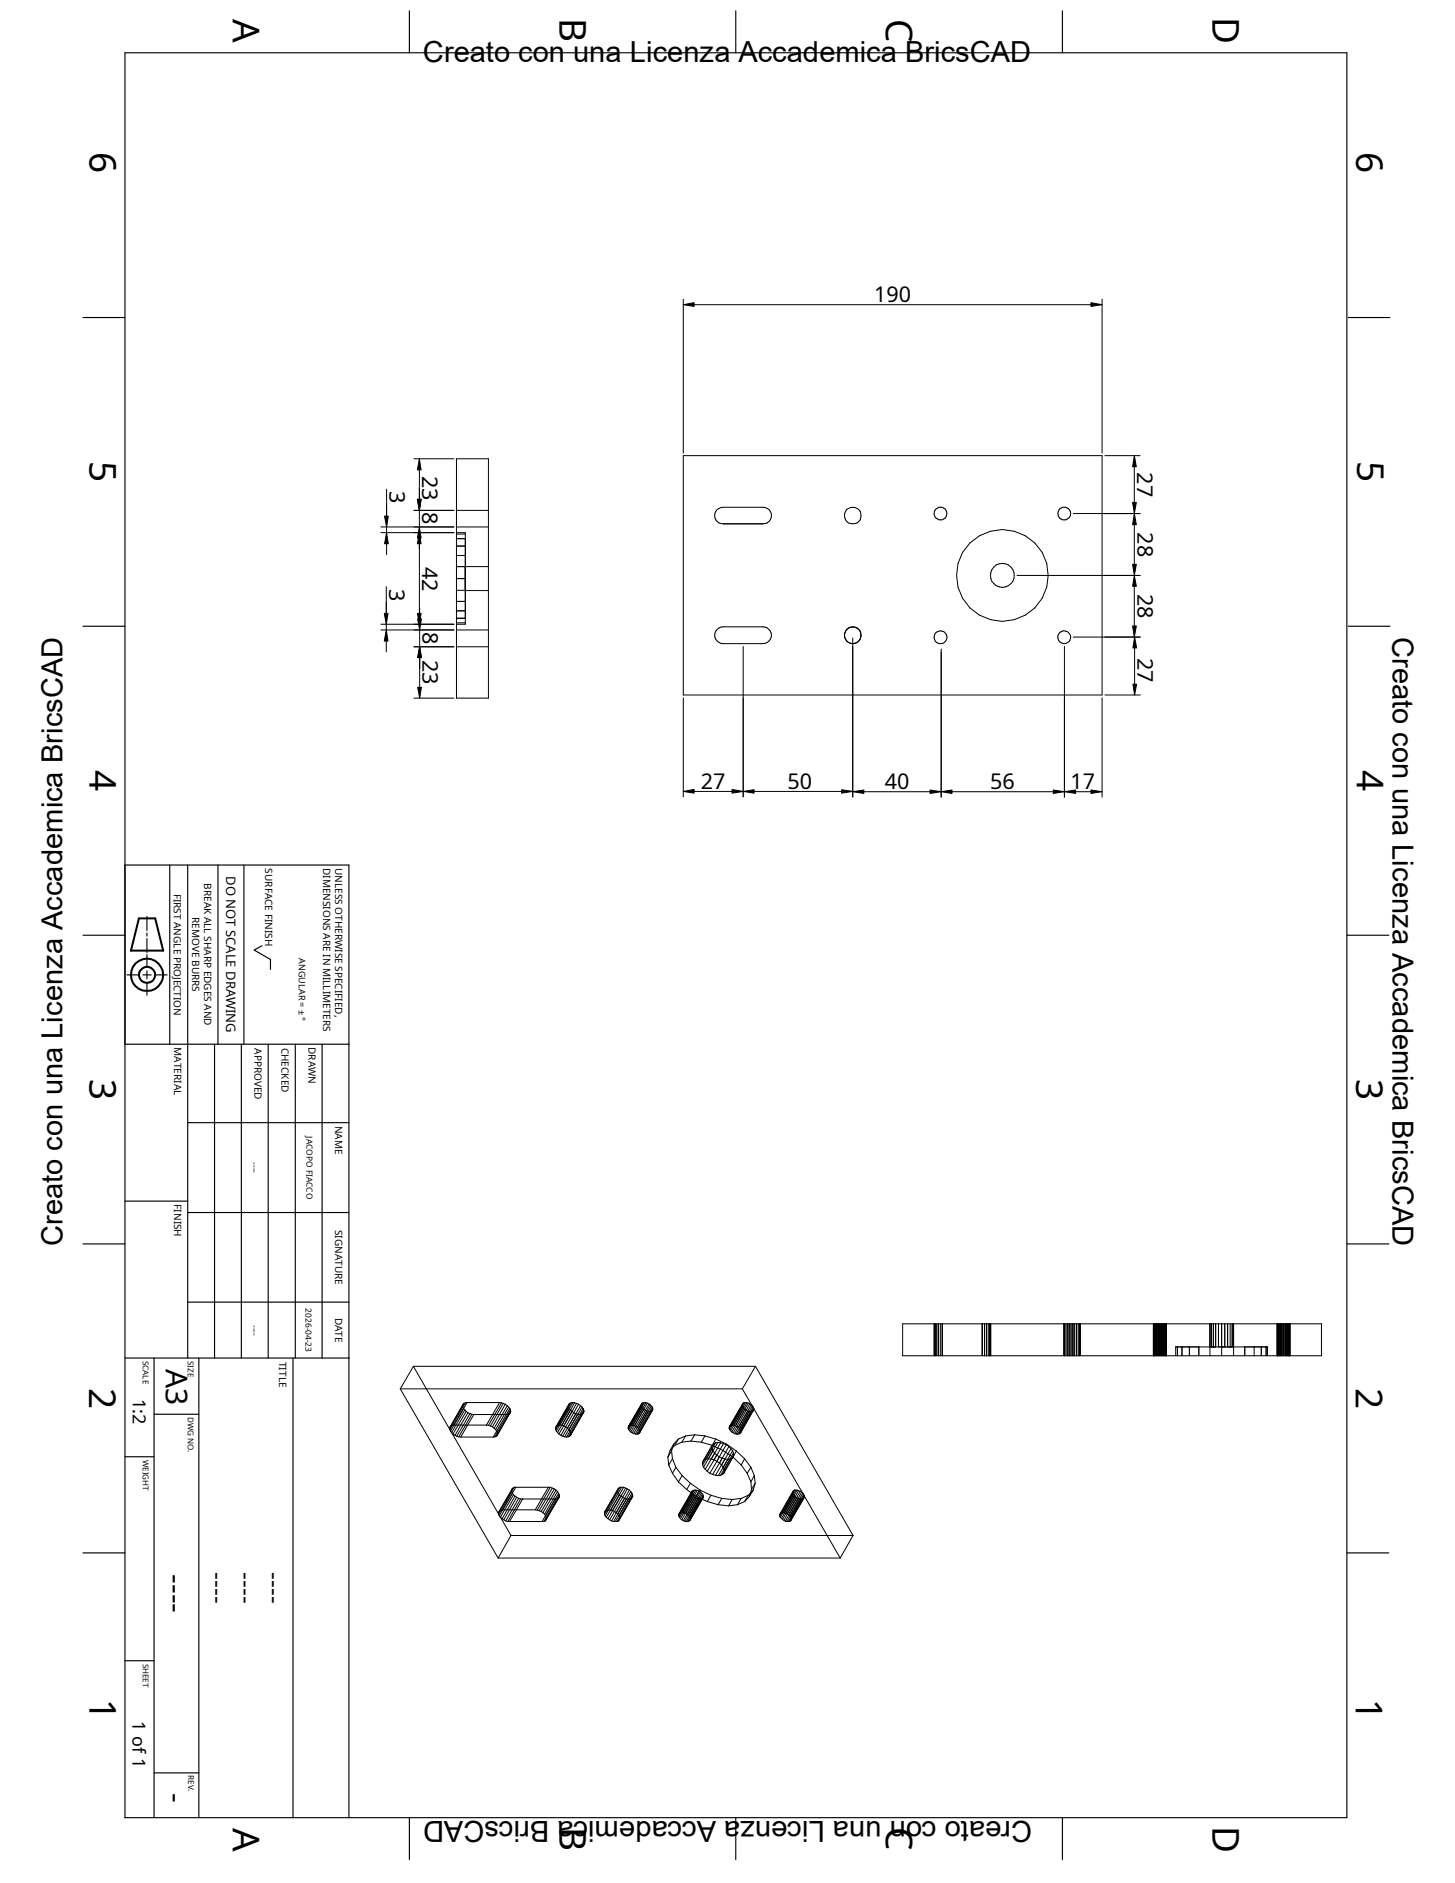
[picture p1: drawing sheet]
<svg xmlns="http://www.w3.org/2000/svg" width="216mm" height="279mm" viewBox="0 0 216 279" stroke-linecap="round" stroke-linejoin="round" font-family="sans-serif">
<g fill="none" stroke="#000" stroke-width=".15">
<path d="M101.4 44.4v22.8M103 45.2h58.9M163.5 44.4v22.8M56.5 78.2h10.9M56.5 79h10.9M57.4 72.6v6.4M61.4 75.7h6M61.4 68.1h6M62.2 69.7v4.4M62.2 75.7v2.5M62.2 79.8v11.2M67.7 78.2h4.8"/>
<path d="M67.7 79h1.3v13.6h-1.3M67.7 79.9h1.3M67.7 79.2h1.3M67.7 75.7h4.8M67.7 68.1h4.8v35.5h-4.8zM101.4 67.6h62.1v35.5h-62.1zM106.4 75.6l.6-.3h.3h5.9a1.23 1.23 0 0 1 1.3 1.2 1.23 1.23 0 0 1-1.3 1.2h-5.9a1.22 1.22 0 0 1-1.2-.7 1.22 1.22 0 0 1 .3-1.4zM159.3 76.2h9.9M164 67.6h5.2M168.3 69.3v5.2M168.3 77.9v5.8M56.5 93.5h10.9"/>
<path d="M56.5 92.6h10.9M57.3 87v6.5M57.3 95.1v1.6M57.4 80.7v1.6M61.4 96h6M62.3 90.2v1.6M62.3 93.5v2.5M62.3 97.6v4.4M67.7 96h4.8M67.7 93.5h4.8M67.7 84.1h4.8M67.7 85.9h1.3"/>
<path d="M67.7 82.4h1.3M67.7 87.6h1.3M67.7 91.7h1.3M67.7 81h1.3M67.7 89.2h1.3M67.7 90.6h1.3M67.7 92.4h1.3M69 87.6h3.5M106.4 93.4l.6-.4h.3h5.9a1.25 1.25 0 0 1 1.3 1.3 1.25 1.25 0 0 1-1.3 1.2h-5.9a1.24 1.24 0 0 1-1.1-.8 1.24 1.24 0 0 1 .2-1.3zM110.3 95.9v22.3M126.5 94.7v23.6M139.7 96.3v22"/>
<path d="M150.9 85.4h18.3M157.9 95.9v22.4M159.3 94.5h9.9M168.3 87v5.9M168.4 96.1v5.4M61.4 103.6h6M101.4 103.5v14.7M103 117.4h5.6M111.9 117.4h13M128.2 117.5h9.8M141.3 117.5h15M159.6 117.5h2.3"/>
<path d="M163.5 103.5v14.8M164 103.1h5.2M133.9 196.4h62.2v4.8h-62.2zM138.6 196.4v4.8M138.8 196.4v4.8M139 196.4v4.8M139.2 196.4v4.8M139.5 196.4v4.8M139.8 196.4v4.8M145.8 196.4v4.8M146.1 196.4v4.8M146.4 196.4v4.8"/>
<path d="M146.6 196.4v4.8M146.9 196.4v4.8M147 196.4v4.8M157.9 196.4v4.8M158 196.4v4.8M158.2 196.4v4.8M158.5 196.4v4.8M158.7 196.4v4.8M159.1 196.4v4.8M159.4 196.4v4.8M159.7 196.4v4.8M160 196.4v4.8"/>
<path d="M160.1 196.4v4.8M160.3 196.4v4.8M171.2 196.4v4.8M171.3 196.4v4.8M171.4 196.4v4.8M171.5 196.4v4.8M171.6 196.4v4.8M171.7 196.4v4.8M171.8 196.4v4.8M171.9 196.4v4.8M172 196.4v4.8M172.1 196.4v4.8"/>
<path d="M172.2 196.4v4.8M172.3 196.4v4.8M172.4 196.4v4.8M172.5 196.4v4.8M172.6 196.4v4.8M172.7 196.4v4.8M172.8 196.4v4.8M172.9 196.4v4.8M173 196.4v4.8M173.1 196.4v4.8M174.7 199.9v1.3M175.4 199.9v1.3"/>
<path d="M176.5 199.9v1.3M177.9 199.9v1.3M179.5 196.4v3.5M179.5 199.9v1.3M179.6 196.4v3.5M179.7 196.4v3.5M180 196.4v3.5M180.4 196.4v3.5M180.8 196.4v3.5M181.3 196.4v4.8M181.7 196.4v3.5M182.2 196.4v3.5"/>
<path d="M182.5 196.4v3.5M182.8 196.4v3.5M183 196.4v3.5M183 196.4v4.8M184.7 199.9v1.3M186.1 199.9v1.3M187.2 199.9v1.3M187.9 199.9v1.3M189.5 196.4v4.8M189.6 196.4v4.8M189.7 196.4v4.8M189.8 196.4v4.8"/>
<path d="M189.9 196.4v4.8M190 196.4v4.8M190.2 196.4v4.8M190.4 196.4v4.8M190.5 196.4v4.8M190.7 196.4v4.8M190.8 196.4v4.8M190.9 196.4v4.8M191 196.4v4.8M191.1 196.4v4.8M191.3 196.4v4.8M191.4 196.4v4.8"/>
<path d="M59.4 206.1l14.5 25.1M59.4 206.1h50.8M61.3 202.7l14.5 25.1M61.3 202.7l-1.9 3.4M61.3 202.7h50.8M66.7 211.9l.1 .2M66.8 212.1v.2M66.8 211.7l-.1 .2M66.8 212.3l.2 .3M66.9 211.6l-.2 .3M66.9 211.6l-.1 .1M67 212.6l.2 .2"/>
<path d="M67.1 211.5l-.3 .6M67.1 211.5l-.2 .1M67.2 212.8l.3 .2M67.4 211.5l-.6 .8M67.4 211.5h4.8M67.4 211.5h-.3M67.5 213l.3 .1M67.8 213.1l.3 .1M68.1 213.2h.3M68.4 213.2h4.8M68.7 208.4l-1.9 3.3M68.7 208.4a.68 .68 0 0 0 .3 .8"/>
<path d="M68.8 208.2l-.1 .2M68.8 208.2l-1.9 3.4M69 209.2l-2 3.4M69 209.2l.2 .2M69 208.2h-.2M69 208.2l-1.9 3.3M69.2 209.4l.2 .2M69.2 209.4l-2 3.4M69.3 208.1l-.3 .1M69.3 208.1l-1.9 3.4M69.3 208.1h4.8M69.4 209.6l-1.9 3.4"/>
<path d="M69.4 209.6l.3 .2M69.7 209.8h.3M69.7 209.8l-1.9 3.3M70 209.8l-1.9 3.4M70 209.8l.3 .1M70.3 209.9l-1.9 3.3M72.2 211.5h.3M72.5 211.5l.3 .1M72.8 211.6l.3 .1M73.1 211.7l.2 .2M73.3 211.9l.2 .2M73.4 213.2h-.2"/>
<path d="M73.5 212.1h.1M73.5 212.1l.2 .2M73.7 213.1l-.3 .1M73.7 212.3l.1 .3M73.7 212.3l-.5 .9M73.8 212.6v.2M73.8 212.6l-.4 .6M73.8 213l-.1 .1M73.8 212.8v.2M73.8 212.8l-.1 .3M74.1 208.1l.3 .1M74.1 208.1l-1.9 3.4"/>
<path d="M74.4 208.2h.3M74.4 208.2l-1.9 3.3M74.7 208.2l-1.9 3.4M74.7 208.2l.3 .2M75 208.4l.3 .2M75 208.4l-1.9 3.3M75.3 208.6l-2 3.3M75.3 208.6l.2 .2M75.5 208.8l.1 .2M75.5 208.8l-2 3.3M75.6 209l-1.9 3.3M75.6 209l.1 .2"/>
<path d="M75.7 209.6l-.6 .3h-4.8M75.7 209.6l-1.9 3.4M75.7 209.2l-1.9 3.4M75.7 209.2l.1 .2M75.8 209.4l-2 3.4M75.8 209.4l-.1 .2M82.4 211.9l.1 .2M82.5 212.1v.2M82.5 211.7l-.1 .2M82.5 212.3l.2 .3M82.6 211.6l-.1 .1M82.6 211.6l-.2 .3"/>
<path d="M82.7 212.6l.2 .2M82.8 211.5l-.2 .1M82.8 211.5l-.3 .6M82.9 212.8l.3 .2M83.1 211.5h-.3M83.1 211.5l-.6 .8M83.1 211.5h.3M83.2 213l.3 .1M83.4 211.5l.3 .1M83.4 211.5l-.7 1.1M83.5 213.1l.3 .1M83.7 211.6l.5 .3"/>
<path d="M83.7 211.6l-.8 1.2M83.8 213.2h.3M84.2 211.9l-.7 1.2M84.2 211.9l.2 .2M84.3 213.2h-.2M84.4 208.6v.2M84.4 208.6l-1.8 3M84.4 208.8l.3 .4M84.4 208.4v.2M84.4 208.4l-1.9 3.3M84.4 208.8l-1.6 2.7M84.4 212.1l-.6 1.1"/>
<path d="M84.4 212.1h.1M84.4 212.1l.2 .2M84.5 213.1l-.2 .1M84.5 208.2l-1.9 3.4M84.5 208.2l-.1 .2M84.6 212.3l.1 .3M84.6 212.3l-.5 .9M84.7 209.2l.7 .6M84.7 209.2l-1.3 2.3M84.7 212.6v.2M84.7 213l-.2 .1M84.7 212.6l-.4 .6"/>
<path d="M84.7 212.8v.2M84.7 212.8l-.2 .3M84.8 208.2h-.3M84.8 208.2l-2 3.3M85 208.1l-1.9 3.4M85 208.1l-.2 .1M85 208.1l.3 .1M85.3 208.2h.3M85.3 208.2l-1.9 3.3M85.4 209.8l-1.2 2.1M85.4 209.8h.3M85.6 208.2l-1.9 3.4"/>
<path d="M85.6 208.2l.3 .2M85.7 209.8l-1.3 2.3M85.9 208.4l.2 .2M85.9 208.4l-2.7 4.6M86.1 208.6l-1.9 3.3M86.1 208.6l.3 .2M86.4 208.8l.1 .2M86.4 208.8l-2 3.3M86.5 209l-1.9 3.3M86.5 209l.1 .2M86.6 209.6a.75 .75 0 0 1-.9 .2M86.6 209.6l-1.9 3.4"/>
<path d="M86.6 209.2l-1.9 3.4M86.6 209.2l.1 .2M86.7 209.4l-2 3.4M86.7 209.4l-.1 .2M93.2 212l.1 .1M93.2 211.8v.2M93.3 211.7l-.1 .1M93.3 212.1l.1 .2M93.3 211.5v.2M93.3 211.5l-.1 .3M93.4 212.3l.2 .2M93.5 211.5l-.3 .5"/>
<path d="M93.6 212.5l.4 .2M93.7 211.5h.2M93.7 211.5h-.4M93.7 211.5l-.4 .6M93.9 211.5l-.5 .8M93.9 211.5h.2M94 212.7l.3 .1M94.1 211.5l.5 .3M94.1 211.5l-.5 1M94.3 212.8h.2M94.6 211.8l.1 .2M94.6 211.8l-.6 .9"/>
<path d="M94.7 212.8h-.2M94.7 212h.1M94.7 212l.2 .1M94.7 212l-.4 .8M94.8 212.7l-.1 .1M94.9 212.1l.1 .4M94.9 212.1l-.4 .7M94.9 212.6l-.1 .1M95 212.5l-.1 .1M95 212.5l-.2 .2M95.2 208.6v.2M95.2 208.4v.2"/>
<path d="M95.2 208.4l-1.9 3.1M95.2 208.6l-1.7 2.9M95.2 208.8h.1M95.2 208.8l.3 .3M95.3 208.2l-.1 .2M95.3 208.2l-2 3.5M95.5 208.2l-2 3.3M95.5 209.1l-1.4 2.4M95.5 209.1l.5 .3M95.6 208.1l-1.9 3.4M95.6 208.1l-.3 .1M95.6 208.1l.5 .1"/>
<path d="M95.8 208.2l-1.9 3.3M96 209.4l-1.4 2.4M96.1 208.2l.2 .1M96.1 208.2l-2 3.3M96.3 208.3l.2 .1M96.3 208.3l-2.5 4.3M96.5 208.4l.1 .2M96.5 208.4l-1.9 3.4M96.6 208.6l.2 .2M96.6 208.6l-1.9 3.4M96.8 208.8l-1.9 3.3M96.8 208.8l.1 .2"/>
<path d="M96.8 209.3l-.1 .1-.3 .1-.4-.1M96.8 209.3l-1.9 3.3M96.9 209l-2.2 3.8M96.9 209v.1M96.9 209.1l-.1 .2M96.9 209.1l-1.9 3.4M99.1 216.2l.1 1.2M99.2 217.4l.6 1.2M99.4 215.2l-.3 1M99.7 215.3l.1 1.2M99.7 215.3l-.6 .9M99.8 216.5l-.6 .9"/>
<path d="M99.8 218.6l.9 1.3M99.8 216.5l.5 1.2M99.9 214.3l-.5 .9M99.9 214.3l-.2 1M100.1 214.5l-.7 .7M100.3 217.7l.9 1.2M100.3 217.7l-.5 .9M100.7 213.5l-.8 .8M100.7 213.5l-.6 1M100.7 219.9l1.2 1.1M101.2 214l-1.1 .5M101.2 218.9l-.5 1"/>
<path d="M101.2 218.9l1.2 1.2M101.7 213.1l-1 .4M101.7 213.1l-.5 .9M102.5 213.8l-1.3 .2M102.5 213.8l1.6 .2M103.1 212.9l-1.4 .2M103.1 212.9l1.5 .2M103.1 212.9l-.6 .9M104.1 214l1.6 .5M104.2 217.1l.1 .3M104.3 217.4l.1 .3M104.3 216.8l-.1 .3"/>
<path d="M104.4 217.7l.2 .3M104.5 216.6l-.2 .2M104.5 216.6l-.3 .5M104.6 213.1l-.5 .9M104.6 213.1l1.6 .4M104.6 218l.3 .3M104.8 216.5l-.3 .1M104.8 216.5l-.5 .9M104.9 218.3l.4 .3M105.1 216.5h.4M105.1 216.5h-.3M105.3 218.6l.4 .2"/>
<path d="M105.5 216.5l-.9 1.5M105.5 216.5l.5 .1M105.7 215l.1 .3M105.7 215l-.9 1.5M105.7 214.4v.6M105.7 214.4l-1.4 2.4M105.7 214.5l1.6 .7M105.7 218.8l.5 .1M105.8 215.3l.2 .3M105.8 215.3l-1.4 2.4M105.9 214.2l-.2 .2M105.9 214.2l-1.4 2.4"/>
<path d="M106 216.6l-1.1 1.7M106 216.6l.4 .2M106 215.6l-.5 .9M106 215.6l.3 .3M106.2 214.1l-.3 .1M106.2 214.1l-1.4 2.4M106.2 218.9h.4M106.2 213.5l1.6 .8M106.2 213.5l-.5 1M106.3 215.9l-.3 .7M106.3 215.9l.4 .3M106.4 216.8l-1.1 1.8"/>
<path d="M106.4 216.8l.4 .3M106.5 214l-.3 .1M106.5 214l.4 .1M106.5 214l-1.4 2.5M106.7 216.2l-.3 .6M106.7 216.2l.4 .2M106.8 217.1l.3 .3M106.8 217.1l-1.1 1.7M106.9 214.1l.5 .1M106.9 214.1l-1.4 2.4M106.9 218.9h-.3M107.1 217.4l.2 .3"/>
<path d="M107.1 217.4l-.9 1.5M107.1 216.4l.5 .1M107.1 216.4l-.3 .7M107.2 218.8l-.3 .1M107.3 215.2l-.9 1.6M107.3 215.2l1.5 1 1.2 1.2M107.3 217.7l.1 .3M107.3 217.7l-.7 1.2M107.4 214.2l.8 .4M107.4 214.2l-1.4 2.4M107.4 218.6l-.2 .2M107.4 218l.1 .3"/>
<path d="M107.4 218l-.5 .9M107.5 218.3l-.1 .3M107.5 218.3l-.3 .5M107.6 216.5h.4M107.6 216.5l-.5 .9M107.8 214.3l-.5 .9M107.8 214.3l1.5 1M108 216.5l-.7 1.2M108.2 214.6l.3 .4M108.2 214.6l-1.4 2.5M108.2 212l.1 .1M108.2 211.8v.2"/>
<path d="M108.2 211.7v.1M108.3 212.1l.1 .2M108.3 216.5h-.3M108.3 216.5l-.9 1.5M108.3 211.5l-.1 .2M108.3 211.5l-.1 .3M108.4 212.3l.2 .2M108.5 215l.2 .3M108.5 215l-1.4 2.4M108.5 211.5l-.3 .5M108.6 212.5l.4 .2M108.7 211.5h-.4"/>
<path d="M108.7 211.5h.2M108.7 211.5l-.4 .6M108.7 215.3l.1 .3M108.7 215.3l-1.4 2.4M108.8 215.6l.1 .3M108.8 215.6l-1.4 2.4M108.9 215.9l-.1 .3-.5 .3M108.9 215.9l-1.4 2.4M108.9 211.5h.2M108.9 211.5l-.5 .8M109 212.7l.4 .1M109.1 211.5l.5 .3"/>
<path d="M109.1 211.5l-.5 1M109.3 215.3l-1.9 3.3M109.3 215.3l1.2 1.2M109.6 211.8l.1 .2M109.6 211.8l-.6 .9M109.6 212.8h-.2M109.7 212l.2 .1M109.7 212l-.5 .8M109.8 212.7l-.2 .1M109.9 212.1v.4M109.9 212.1h.1M109.9 212.1l-.5 .7"/>
<path d="M109.9 212.6l-.1 .1M109.9 212.5v.1M109.9 212.5l-.1 .2M110 217.4l.9 1.2M110.2 208.6l-1.7 2.9M110.2 208.6v.2M110.2 206.1l14.5 25.1M110.2 208.3v.3M110.2 208.3l-2 3.4M110.2 208.8l.3 .3M110.2 208.8h.1M110.3 208.2l-2 3.3"/>
<path d="M110.3 208.2l-.1 .1M110.4 208.2h-.1M110.4 208.2l-1.9 3.3M110.5 216.5l-.5 .9M110.5 216.5l.9 1.2M110.5 209.1l.5 .3M110.5 209.1l-1.4 2.4M110.6 208.1l.4 .1M110.6 208.1l-.2 .1M110.6 208.1l-1.9 3.4M110.8 208.2l-1.9 3.3M110.9 218.6l.5 1.3"/>
<path d="M111 209.4l-1.4 2.4M111 208.2l.5 .2M111 208.2l-1.9 3.3M111.3 208.3l-2.5 4.3M111.4 217.7l-.5 .9M111.4 217.7l.5 1.2M111.4 219.9l.1 1.1M111.5 208.4l-1.9 3.4M111.5 208.4l.1 .2M111.6 208.6l.2 .2M111.6 208.6l-1.9 3.4M111.8 208.8v.2"/>
<path d="M111.8 208.8l-1.9 3.3M111.8 209.3l-.1 .1-.3 .1-.4-.1M111.8 209.3l-1.9 3.3M111.8 209.1v.2M111.8 209v.1M111.8 209l-2.2 3.8M111.8 209.1l-1.9 3.4M111.9 218.9l.2 1.2M111.9 218.9l-.5 1M112.1 202.7l14.5 25.1M112.1 202.7l-1.9 3.4M174.5 201.2v-1.3h13.6v1.3"/>
<path d="M73.9 231.2h50.8M74 224.5v.2M74 224.7l.1 .2M74 224.3v.2M74.1 224.9l.2 .2M74.2 224.2l-.2 .3M74.2 224.2l-.2 .1M74.3 225.1l.2 .2M74.4 224.1l-.4 .6M74.4 224.1l-.2 .1M74.5 225.3l.3 .2M74.6 224l-.2 .1"/>
<path d="M74.6 224h4.8M74.6 224l-.5 .9M74.8 225.5l.3 .2M75.1 225.7l.3 .1M75.4 225.8h5.3M75.8 227.8h50.8M75.8 227.8l-1.9 3.4M76 220.9l-2 3.4M76 220.9l-.1 .2 .1 .5M76 221.6h.1M76 221.6l-1.4 2.4M76 221.6l.2 .2"/>
<path d="M76.1 220.8l-.1 .1M76.1 220.8l-1.9 3.4M76.2 221.8l-1.9 3.3M76.2 221.8l.2 .2M76.3 220.7h5.4M76.3 220.7l-.2 .1M76.3 220.7l-1.9 3.4M76.4 222l-1.9 3.3M76.4 222l.3 .2M76.5 220.7l-1.9 3.3M76.7 222.2l.3 .1M76.7 222.2l-1.9 3.3"/>
<path d="M77 222.3l-1.9 3.4M77 222.3l.3 .1M77 222.3h.1M77.3 222.4l-1.9 3.4M77.6 222.4l-2 3.4M79.4 224l.3 .1M79.7 224.1l.3 .1M80 224.2l.3 .1M80.3 224.3l.3 .2M80.6 224.5l.2 .2M80.8 224.7l.1 .2M80.9 225.7l-.2 .1"/>
<path d="M80.9 224.9l-.5 .9M80.9 224.9l.2 .2M81 225.5l-.1 .2M81.1 225.1l-.4 .7M81.1 225.3l-.2 .4M81.1 225.1v.2M81.1 225.3l-.1 .2M81.4 220.7l-2 3.3M81.7 220.7l-2 3.4M81.7 220.7l.6 .2M82 220.8l-2 3.4M82.3 220.9l-2 3.4"/>
<path d="M82.3 220.9l.2 .2M82.4 222.4l-1.5 2.5M82.5 221.1l.2 .2M82.5 221.1l-1.9 3.4M82.7 221.3l-1.9 3.4M82.7 221.3l.2 .3M82.9 221.6l.1 .2M82.9 221.6l-2 3.3M83 222.2l-.4 .2h-5.3M83 221.8v.2M83 222.2l-2 3.3M83 221.8l-1.9 3.3"/>
<path d="M83 222l-1.9 3.3M83 222v.2M89.7 224.5v.2M89.7 224.7l.1 .2M89.7 224.3v.2M89.8 224.9l.2 .2M89.9 224.2l-.2 .1M89.9 224.2l-.2 .3M90 225.1l.2 .2M90.1 224.1l-.2 .1M90.1 224.1l-.4 .6M90.2 225.3l.3 .2"/>
<path d="M90.3 224l-.2 .1M90.3 224l.3 .1M90.3 224l-.5 .9M90.5 225.5l.3 .2M90.6 224.1l.3 .1M90.6 224.1l-.6 1M90.8 225.7l.3 .1M90.9 224.2l.3 .1M91.1 225.8h.5M91.2 224.3l-.7 1.2M91.2 224.3l.2 .2M91.4 224.5l-.6 1.2"/>
<path d="M91.4 224.5l.3 .2M91.7 224.7l.1 .2M91.7 224.7l-.6 1.1M91.7 220.9a.76 .76 0 0 0 .2 .9M91.7 220.9l-2 3.4M91.8 225.7l-.2 .1M91.8 220.8l-.1 .1M91.8 220.8l-1.9 3.4M91.8 224.9l-.5 .9M91.8 224.9l.1 .2M91.9 221.8h.1M91.9 221.8l.2 .2"/>
<path d="M91.9 225.5l-.1 .2M91.9 225.3l-.1 .4M91.9 225.3v.2M91.9 225.1v.2M91.9 225.1l-.3 .7M92 220.7h.5M92 220.7l-.2 .1M92 220.7l-1.9 3.4M92.1 222l.6 .3M92.1 222l-1.9 3.3M92.2 220.7l-1.9 3.3M92.5 220.7l-1.9 3.4"/>
<path d="M92.5 220.7l.3 .1M92.7 222.3l-1.3 2.2M92.8 220.8l.3 .1M92.8 220.8l-1.9 3.4M93.1 220.9l.3 .2M93.1 220.9l-1.9 3.4M93.3 222.4l-1.5 2.5M93.4 221.1l.2 .2M93.4 221.1l-2 3.4M93.6 221.3l-1.9 3.4M93.6 221.3l.2 .3M93.8 221.6l.1 .2"/>
<path d="M93.8 221.6l-2 3.3M93.8 222.2l-.3 .2-.8-.1M93.8 222.2l-1.9 3.3M93.9 221.8l-2 3.3M93.9 221.8v.2M93.9 222l-.1 .2M93.9 222l-2 3.3M100.7 224.8l.1 .2M100.7 224.7v.1M100.8 225v.2M100.8 224.6l-.1 .1M100.8 225.2l.2 .1"/>
<path d="M100.9 224.5l-.1 .1M101 225.3l.2 .2M101.1 224.5h.2M101.1 224.5h-.2M101.2 225.5l.2 .1M101.3 224.5h.3M101.4 225.6l.2 .1M101.6 224.5l.2 .1M101.6 225.7l.2 .1M101.8 224.6l.2 .1M101.8 225.8h.2M101.9 221l1.4 1"/>
<path d="M102 224.7l.3 .3M102.2 225.7l-.2 .1M102.3 225l.1 .2M102.3 225.6l-.1 .1M102.4 225.6h-.1M102.4 225.2v.2M102.4 220.1l1.5 1M102.4 220.1l-.5 .9M102.4 225.4v.2M102.7 221.5v.2M102.7 221.3l-2 3.4M102.7 221.3v.2"/>
<path d="M102.7 221.5l-2 3.3M102.7 221.7l.1 .1M102.7 221.7l-1.9 3.3M102.7 221.2v.1M102.7 221.2l-1.9 3.4M102.8 221.8l.1 .2M102.8 221.8l-2 3.4M102.9 221.1l-.2 .1M102.9 221.1l-2 3.4M102.9 222l.2 .2M102.9 222l-1.9 3.3M103 221.1h.3"/>
<path d="M103 221.1h-.1M103 221.1l-1.9 3.4M103.1 222.2l.2 .1M103.1 222.2l-1.9 3.3M103.3 221.1h.2M103.3 221.1l-2 3.4M103.3 222.3l.2 .1M103.3 222.3l-1.9 3.3M103.3 222l1.6 .8M103.5 221.1l.2 .1M103.5 221.1l-1.9 3.4M103.5 222.4l-1.9 3.3"/>
<path d="M103.5 222.4h.3M103.7 221.2l-1.9 3.4M103.7 221.2l.2 .2M103.8 222.4h.2M103.8 222.4l-2 3.4M103.9 221.1l-.6 .9M103.9 221.1l1.6 .8M103.9 221.4l.2 .1M103.9 221.4l-1.9 3.3M104 222.4l-2 3.4M104.1 221.5l-1.9 3.4M104.1 221.5l.3 .4"/>
<path d="M104.1 222.4h-.1M104.1 222.4l-1.9 3.3M104.2 221.7l-1.9 3.3M104.3 222.3l-.2 .1M104.3 222.3l-2 3.3M104.4 221.9v.3M104.4 221.9l-2 3.3M104.4 222.2l-.1 .1M104.4 222.2l-2 3.4M104.4 222l-2 3.4M104.9 222.8l1.7 .5M105.5 221.9l-.6 .9"/>
<path d="M105.5 221.9l1.6 .4M106.6 223.3l1.5 .1M107.1 222.3l1.5 .2M107.1 222.3l-.5 1M108.6 222.5l-.5 .9M109.4 223.3l-1.3 .1M110 222.3l-1.4 .2M110 222.3l-.6 1M110.5 222.8l-1.1 .5M111 221.9l-.5 .9M111 221.9l-1 .4M111.2 222l-.7 .8"/>
<path d="M111.5 221l-.3 1M111.8 221.1l-.6 .9M111.8 221.1l-.8 .8M112.1 220.1l-.3 1M112.1 220.1l-.6 .9M115.7 225l.1 .1M115.7 224.8v.2M115.7 224.7v.1M115.8 225.1l.3 .4M115.8 224.5l-.1 .2M116 224.5h.3M116 224.5h-.2"/>
<path d="M116.1 225.5l.4 .2M116.3 224.5h.3M116.5 225.7l.3 .1M116.6 224.5l.2 .1M116.8 225.8h.3M116.8 224.6l.2 .1M117 224.7l.2 .2M117.2 224.9l.1 .2M117.3 225.1l.1 .2M117.3 225.7l-.2 .1M117.4 225.3v.1M117.4 225.6l-.1 .1"/>
<path d="M117.4 225.4v.2M117.6 221.3v.3M117.6 221.4l-1.9 3.4M117.6 221.6l.1 .2M117.6 221.3l-1.9 3.4M117.6 221.6l-1.9 3.4M117.7 221.8l.2 .2M117.7 221.8l-1.9 3.3M117.8 221.2l-.2 .1M117.8 221.2l-2 3.3M117.9 222l.1 .1M117.9 222l-1.9 3.3"/>
<path d="M117.9 221.1h.4M117.9 221.1l-1.9 3.4M117.9 221.1l-.1 .1M118 222.1l.2 .1M118 222.1l-1.9 3.4M118.1 221.1l-2 3.4M118.2 222.2l.3 .1M118.2 222.2l-1.9 3.4M118.3 221.1l.2 .1M118.3 221.1l-2 3.4M118.5 222.3l.2 .1M118.5 221.2l.2 .1"/>
<path d="M118.5 222.3l-2 3.4M118.5 221.2l-1.9 3.3M118.7 222.4h.4M118.7 222.4l-1.9 3.4M118.7 221.3l.3 .1M118.7 221.3l-1.9 3.3M118.9 222.4l-1.9 3.4M119 221.4l.1 .2M119 221.4l-2 3.3M119.1 222.4l-2 3.4M119.1 221.6l.2 .1M119.1 221.6l-1.9 3.3"/>
<path d="M119.2 222.3l-.1 .1M119.2 222.3l-1.9 3.4M119.3 221.7v.2M119.3 221.7l-2 3.4M119.3 222.2l-.1 .1M119.3 221.9v.3M119.3 222.2l-1.9 3.4M119.3 221.9l-1.9 3.4M119.3 222.1l-1.9 3.3M126.6 227.8l-1.9 3.4"/>
<circle cx="126.6" cy="76.5" r="1.24"/>
<circle cx="139.6" cy="76.2" r=".95"/>
<circle cx="157.9" cy="76.2" r=".95"/>
<circle cx="126.5" cy="94.3" r="1.23"/>
<circle cx="126.5" cy="94.3" r="1.24"/>
<circle cx="139.5" cy="94.6" r=".96"/>
<circle cx="148.7" cy="85.4" r="6.8"/>
<circle cx="148.7" cy="85.4" r="1.77"/>
<circle cx="157.9" cy="94.5" r=".95"/>
</g>
<g fill="none" stroke="#000" stroke-width=".17">
<path d="M18.5 7.8h181.4v261.9h-181.4zM60.7 1.6v6.2M109.2 1.6v6.2M157.6 1.6v6.2M12.3 47.1h6.2M200.1 47.1h6.1M12.3 92.9h6.2M200.1 92.9h6.1M12.3 138.8h6.2M18.5 128.4h33.3v141.3M21.8 136v2M21.8 138.4v.5"/>
<path d="M21.8 139.3v2.1M25.2 128.4v26.5M27.9 128.4v73.1M32.3 128.4v26.5M36.2 128.4v26.5M199.9 138.8h6.2M18.5 154.9h33.3M18.8 144.7h1.8M21.2 144.7h1.2M21.8 141.6v1.9M21.8 144.1v1.1M21.8 145.8v1.9"/>
<path d="M23 144.7h1.8M31.8 154.9v46.6M35.8 154.9v46.6M38.9 140.3l-1.2 .7 2.4 1.4v1.4M39.8 154.9v46.6M43.8 154.9v46.6M47.8 154.9v46.6M18.5 178.2h9.4M27.9 166.6h23.9M27.9 179.9h23.9M12.3 184.6h6.2M27.9 193.2h23.9"/>
<path d="M199.9 184.6h6.2M18.5 201.5h33.3M18.5 216.2h4.4M22.9 209.8h6.6M22.9 201.5v68.2M29.5 201.5v68.2M43.5 201.5v68.2M12.3 230.4h6.2M199.9 230.4h6.2M18.5 246.4h4.4M22.9 263.1h6.6M60.7 269.7v6.2"/>
<path d="M109.2 269.7v6.2M157.6 269.7v6.2"/>
</g>
<g fill="none" stroke="#000" stroke-width=".3">
<path d="M20.6 136.3h2.4l1.2 4.8h-4.8z"/>
<circle cx="21.8" cy="144.6" r="2.38"/>
<circle cx="21.8" cy="144.6" r="1.2"/>
</g>
<g fill="#000" stroke="#000" stroke-width=".15">
<path d="M101.4 45.2l1.6-.3v.6z" fill-rule="evenodd"/>
<path d="M161.9 44.9l1.6 .3-1.6 .3z" fill-rule="evenodd"/>
<path d="M57.1 76.6h.5l-.2 1.6z" fill-rule="evenodd"/>
<path d="M61.9 74.1h.6l-.3 1.6z" fill-rule="evenodd"/>
<path d="M61.9 74.1h.6l-.3 1.6z" fill-rule="evenodd"/>
<path d="M62.2 78.2l.3 1.6h-.6z" fill-rule="evenodd"/>
<path d="M62.2 68.1l.3 1.6h-.6z" fill-rule="evenodd"/>
<path d="M168.1 74.5h.5l-.3 1.7z" fill-rule="evenodd"/>
<path d="M168.3 76.2l.3 1.7h-.5z" fill-rule="evenodd"/>
<path d="M168.3 67.6l.3 1.7h-.5z" fill-rule="evenodd"/>
<path d="M57 91h.6l-.3 1.6z" fill-rule="evenodd"/>
<path d="M57.3 93.5l.3 1.6h-.6z" fill-rule="evenodd"/>
<path d="M57.4 79l.2 1.7h-.5z" fill-rule="evenodd"/>
<path d="M61.9 91h.6l-.3 1.6z" fill-rule="evenodd"/>
<path d="M62 91.8h.5l-.2 1.7z" fill-rule="evenodd"/>
<path d="M62.2 79l.3 1.7h-.6z" fill-rule="evenodd"/>
<path d="M62.3 96l.2 1.6h-.5z" fill-rule="evenodd"/>
<path d="M62.3 96l.2 1.6h-.5z" fill-rule="evenodd"/>
<path d="M168.1 92.9h.5l-.3 1.6z" fill-rule="evenodd"/>
<path d="M168.1 83.7h.5l-.3 1.7z" fill-rule="evenodd"/>
<path d="M168.3 85.4l.3 1.6h-.5z" fill-rule="evenodd"/>
<path d="M168.4 94.5l.3 1.6h-.6z" fill-rule="evenodd"/>
<path d="M62 102h.5l-.2 1.6z" fill-rule="evenodd"/>
<path d="M101.4 117.4l1.6-.3v.6z" fill-rule="evenodd"/>
<path d="M108.6 117.1l1.7 .3-1.7 .3z" fill-rule="evenodd"/>
<path d="M110.3 117.4l1.6-.2v.5z" fill-rule="evenodd"/>
<path d="M124.9 117.2l1.6 .2-1.6 .3z" fill-rule="evenodd"/>
<path d="M126.5 117.5l1.7-.3v.5z" fill-rule="evenodd"/>
<path d="M138 117.2l1.7 .3-1.7 .2z" fill-rule="evenodd"/>
<path d="M139.7 117.5l1.6-.3v.5z" fill-rule="evenodd"/>
<path d="M156.3 117.2l1.6 .3-1.6 .2z" fill-rule="evenodd"/>
<path d="M157.9 117.5l1.7-.3v.5z" fill-rule="evenodd"/>
<path d="M161.9 117.2l1.6 .3-1.6 .2z" fill-rule="evenodd"/>
<path d="M168.1 101.5h.6l-.3 1.6z" fill-rule="evenodd"/>
</g>
<g font-size="5.5">
<text x="34.5" y="2.8" transform="rotate(90 34.5 2.8)">A</text>
<text x="83" y="2.7" transform="rotate(90 83 2.7)">B</text>
<text x="131.4" y="2.8" transform="rotate(90 131.4 2.8)">C</text>
<text x="179.9" y="2.5" transform="rotate(90 179.9 2.5)">D</text>
<text x="13.3" y="22.6" transform="rotate(90 13.3 22.6)">6</text>
<text x="201.2" y="22.6" transform="rotate(90 201.2 22.6)">6</text>
<text x="13.3" y="68.5" transform="rotate(90 13.3 68.5)">5</text>
<text x="201.4" y="68.5" transform="rotate(90 201.4 68.5)">5</text>
<text x="13.3" y="114.3" transform="rotate(90 13.3 114.3)">4</text>
<text x="201.3" y="114.3" transform="rotate(90 201.3 114.3)">4</text>
<text x="13.3" y="160.1" transform="rotate(90 13.3 160.1)">3</text>
<text x="201.2" y="160.1" transform="rotate(90 201.2 160.1)">3</text>
<text x="13.3" y="206" transform="rotate(90 13.3 206)">2</text>
<text x="201.2" y="206" transform="rotate(90 201.2 206)">2</text>
<text x="13.3" y="252.1" transform="rotate(90 13.3 252.1)">1</text>
<text x="201.2" y="252.1" transform="rotate(90 201.2 252.1)">1</text>
<text x="34.5" y="271.2" transform="rotate(90 34.5 271.2)">A</text>
<text x="83" y="271.1" transform="rotate(90 83 271.1)">B</text>
<text x="131.4" y="271.1" transform="rotate(90 131.4 271.1)">C</text>
<text x="179.9" y="270.9" transform="rotate(90 179.9 270.9)">D</text>
</g>
<g font-size="4.5">
<text x="24.6" y="203.1" transform="rotate(90 24.6 203.1)">A3</text>
<text x="24.6" y="233.6" transform="rotate(90 24.6 233.6)">----</text>
<text x="24.6" y="266" transform="rotate(90 24.6 266)">-</text>
</g>
<g font-size="4.3">
<text x="62.7" y="9.2">Creato con una Licenza Accademica BricsCAD</text>
<text x="206.6" y="94.5" transform="rotate(90 206.6 94.5)">Creato con una Licenza Accademica BricsCAD</text>
<text x="9.3" y="184.9" transform="rotate(-90 9.3 184.9)">Creato con una Licenza Accademica BricsCAD</text>
<text x="153.2" y="270.2" transform="rotate(-180 153.2 270.2)">Creato con una Licenza Accademica BricsCAD</text>
</g>
<g font-size="3.6">
<text x="31.2" y="233.3" transform="rotate(90 31.2 233.3)">----</text>
<text x="35.3" y="233.3" transform="rotate(90 35.3 233.3)">----</text>
<text x="39.5" y="233.3" transform="rotate(90 39.5 233.3)">----</text>
</g>
<g font-size="3.2">
<text x="129.7" y="44.7">190</text>
<text x="62.7" y="70.6" transform="rotate(90 62.7 70.6)">23</text>
<text x="168.7" y="70.1" transform="rotate(90 168.7 70.1)">27</text>
<text x="57.8" y="72.9" transform="rotate(90 57.8 72.9)">3</text>
<text x="62.7" y="76" transform="rotate(90 62.7 76)">8</text>
<text x="168.8" y="79" transform="rotate(90 168.8 79)">28</text>
<text x="57.7" y="87.3" transform="rotate(90 57.7 87.3)">3</text>
<text x="62.7" y="84.1" transform="rotate(90 62.7 84.1)">42</text>
<text x="168.8" y="88.1" transform="rotate(90 168.8 88.1)">28</text>
<text x="62.7" y="93.8" transform="rotate(90 62.7 93.8)">8</text>
<text x="62.7" y="98" transform="rotate(90 62.7 98)">23</text>
<text x="168.8" y="97.7" transform="rotate(90 168.8 97.7)">27</text>
<text x="104" y="117">27</text>
<text x="116.8" y="117">50</text>
<text x="131.3" y="117.1">40</text>
<text x="146.9" y="117.1">56</text>
<text x="158.8" y="117.1">17</text>
</g>
<g font-size="2.7">
<text x="19.7" y="207.6" transform="rotate(90 19.7 207.6)">1:2</text>
<text x="19.7" y="255.4" transform="rotate(90 19.7 255.4)">1 of 1</text>
</g>
<text font-size="1.9" x="33.6" y="130" transform="rotate(90 33.6 130)">DO NOT SCALE DRAWING</text>
<g font-size="1.5">
<text x="30.3" y="131.1" transform="rotate(90 30.3 131.1)">BREAK ALL SHARP EDGES AND</text>
<text x="39.4" y="128.9" transform="rotate(90 39.4 128.9)">SURFACE FINISH</text>
<text x="48" y="128.8" transform="rotate(90 48 128.8)">DIMENSIONS ARE IN MILLIMETERS</text>
<text x="49.7" y="128.8" transform="rotate(90 49.7 128.8)">UNLESS OTHERWISE SPECIFIED,</text>
<text x="25.8" y="132.6" transform="rotate(90 25.8 132.6)">FIRST ANGLE PROJECTION</text>
<text x="28.5" y="136.1" transform="rotate(90 28.5 136.1)">REMOVE BURRS</text>
<text x="25.8" y="155.4" transform="rotate(90 25.8 155.4)">MATERIAL</text>
<text x="37.8" y="155.5" transform="rotate(90 37.8 155.5)">APPROVED</text>
<text x="41.8" y="155.4" transform="rotate(90 41.8 155.4)">CHECKED</text>
<text x="45.8" y="155.4" transform="rotate(90 45.8 155.4)">DRAWN</text>
<text x="49.7" y="167" transform="rotate(90 49.7 167)">NAME</text>
<text x="25.8" y="178.7" transform="rotate(90 25.8 178.7)">FINISH</text>
<text x="49.7" y="182.5" transform="rotate(90 49.7 182.5)">SIGNATURE</text>
<text x="49.7" y="195.5" transform="rotate(90 49.7 195.5)">DATE</text>
<text x="41.4" y="202.1" transform="rotate(90 41.4 202.1)">TITLE</text>
</g>
<text font-size="1.3" x="44.4" y="142.2" transform="rotate(90 44.4 142.2)">ANGULAR = ± °</text>
<g font-size="1.2">
<text x="37.4" y="172.5" transform="rotate(90 37.4 172.5)">----</text>
<text x="45.5" y="168.6" transform="rotate(90 45.5 168.6)">JACOPO FIACCO</text>
<text x="37.4" y="196.6" transform="rotate(90 37.4 196.6)">----</text>
<text x="45.3" y="194.1" transform="rotate(90 45.3 194.1)">2026-04-23</text>
<text x="21.2" y="201.9" transform="rotate(90 21.2 201.9)">SCALE</text>
<text x="27.9" y="201.9" transform="rotate(90 27.9 201.9)">SIZE</text>
<text x="27.9" y="210.2" transform="rotate(90 27.9 210.2)">DWG NO.</text>
<text x="21.2" y="216.6" transform="rotate(90 21.2 216.6)">WEIGHT</text>
<text x="21.2" y="246.8" transform="rotate(90 21.2 246.8)">SHEET</text>
<text x="27.9" y="263.4" transform="rotate(90 27.9 263.4)">REV.</text>
</g>
</svg>
